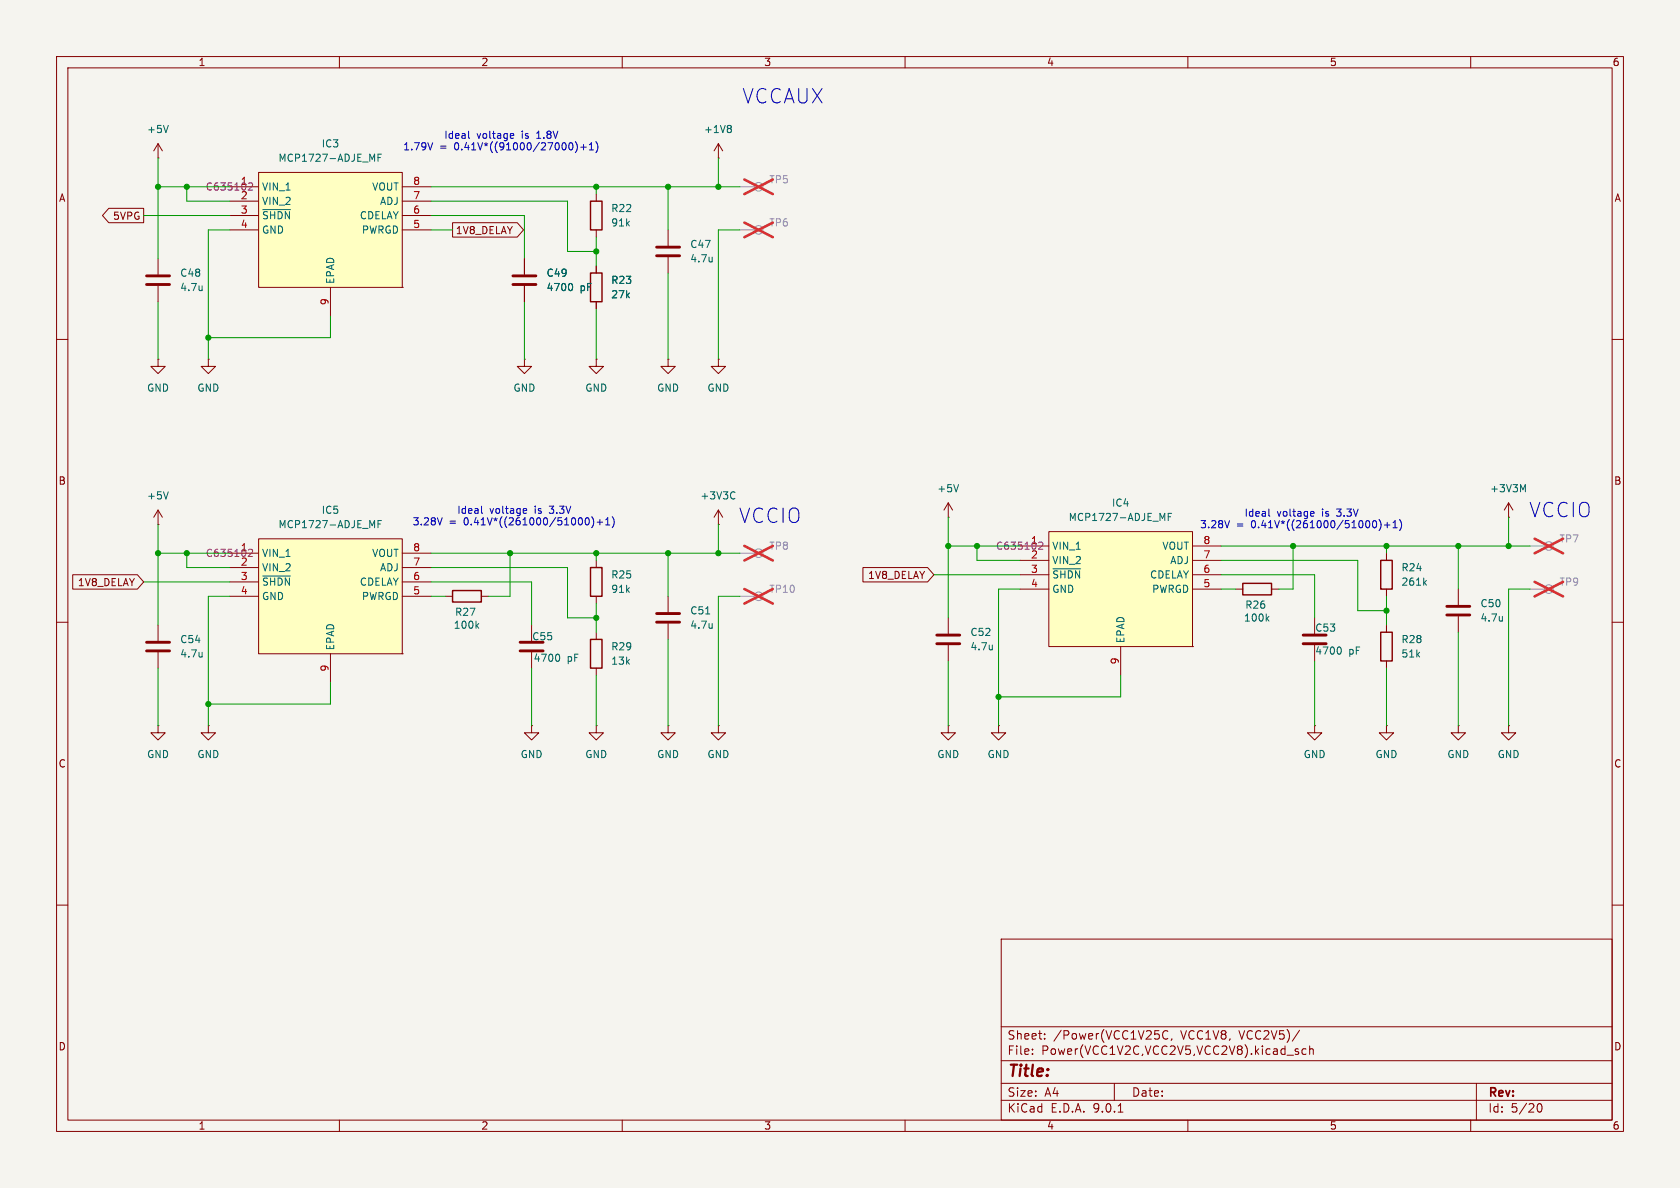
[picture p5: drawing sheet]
<svg xmlns="http://www.w3.org/2000/svg" width="297mm" height="210mm" viewBox="0 0 297 210" stroke-linecap="round" stroke-linejoin="round" font-family="sans-serif">
<path d="M0 0h297v210h-297z" fill="#f5f4ef" stroke="#f5f4ef" stroke-width=".18"/>
<g fill="none" stroke="#840000" stroke-width=".18">
<path d="M10 10h277v190h-277zM12 12h273v186h-273zM60 10v2M110 10v2M160 10v2M210 10v2M260 10v2M105.4 34.3v1.3M127 27.9h.1M127 25.4l-.8 1.3M127 25.4l.8 1.3M127 25.4v2.5"/>
<path d="M92.7 45.7v2.8M92.7 50.5v2.8M105.4 40.6v1.3M105.4 47v1.3M105.4 53.3v1.3M118.1 40.6v2.8M118.1 45.5v2.8M10 60h2M92.7 63.5v1.3h1.3l-1.3 1.2-1.3-1.2h1.3M92.7 63.5h.1M105.4 63.5v1.3h1.3l-1.3 1.2-1.3-1.2h1.3M105.4 63.5h.1"/>
<path d="M118.1 63.5v1.3h1.3l-1.3 1.2-1.3-1.2h1.3M118.1 63.5h.1M127 63.5v1.3h1.3l-1.3 1.2-1.3-1.2h1.3M127 63.5h.1M285 60h2M105.4 99.1v1.2M127 92.7h.1M127 90.2v2.5M127 90.2l-.8 1.2M127 90.2l.8 1.2M167.6 91.4h.1M167.6 88.9l-.7 1.3"/>
<path d="M167.6 88.9l.8 1.3M167.6 88.9v2.5M10 110h2M105.4 105.4v1.3M167.6 109.2v2.8M167.6 114v2.8M218.4 104.1h1.3M224.8 104.1h1.3M285 110h2M127 128.3v1.2h1.3l-1.3 1.3-1.3-1.3h1.3M127 128.3h.1M167.6 128.3v1.2h1.3l-1.3 1.3-1.2-1.3h1.2"/>
<path d="M167.6 128.3h.1M176.5 128.3v1.2h1.3l-1.3 1.3-1.2-1.3h1.2M176.5 128.3h.1M10 160h2M177 166h108v32h-108zM285 160h2M60 198v2M110 198v2M160 198v2M177 194.5h108M177 191.5h108M177 187.5h108"/>
<path d="M177 181.5h108M182.5 186.3v.1M182.5 185.5v.1M184.7 183.6v.1M184.7 182.8v.1M197 191.5v3M197.7 196.6h.8M206.5 182.3a.6 .6 0 0 0-.8 0 .6 .6 0 0 0-.2 .8 .56 .56 0 0 0 .3 .5 .56 .56 0 0 0 .7 0M207.2 183.6l-.2 .3M210 198v2M229.5 185.5l-.3-.1-.2 .2v.2l.5 .2v.3h-.5M229.7 182.1l-1.2 2"/>
<path d="M230.9 185.5l-.4-.1-.3 .3v.4l.1 .2h.6M231.5 185.5l.2-.1 .4 .1 .1 .9M231.5 184.9v1.5M260 198v2M261 191.5v6.5M271.7 195.7l.2-.5 .2-.1a.81 .81 0 0 1 .6 .6 .81 .81 0 0 1-.3 .8h-.4l-.3-.5"/>
</g>
<g fill="none" stroke="#9c9b98" stroke-width=".18">
<path d="M130.8 33h2.5M130.8 40.6h2.5M130.8 97.8h2.5M130.8 105.4h2.5"/>
<circle cx="134.1" cy="33" r=".76"/>
<circle cx="134.1" cy="40.6" r=".76"/>
<circle cx="134.1" cy="97.8" r=".76"/>
<circle cx="134.1" cy="105.4" r=".76"/>
</g>
<path d="M131.6 39.4l5 2.5M131.6 31.7l5 2.6M136.6 39.4l-5 2.5M136.6 31.7l-5 2.6M131.6 96.5l5 2.6M136.6 96.5l-5 2.6M131.6 104.1l5 2.6M136.6 104.1l-5 2.6" fill="none" stroke="#e12e31" stroke-width=".46"/>
<path d="M104.4 35.6h2v5h-2zM104.4 48.3h2v5h-2zM104.4 100.3h2v5.1h-2zM219.7 103.1h5.1v2.1h-5.1z" fill="none" stroke="#840000" stroke-width=".25"/>
<path d="M129.1 22.2l.2 .2-.2 .3 .2 .3v.2l-.2 .2M100.9 50.1a.79 .79 0 0 1 0 1.3M125.9 45.5v.8M125.9 46.2h-.1M129.7 86.9l.2 .2M129.9 88.1l-.2 .1M169.5 85.7l-.5 1.2M175.4 114v.9M175.4 114.8h.1M224 109.3l.3 .5M224.3 109l-.4 .4" fill="none" stroke="#006464" stroke-width=".18"/>
<path d="M90.7 48.8h4M90.7 50.3h4M116.1 43.7h4M116.1 45.2h4M165.6 112.3h4.1M165.6 113.8h4.1" fill="none" stroke="#840000" stroke-width=".51"/>
<path d="M185.4 94h25.4v20.3h-25.4z" fill="#ffffc2"/>
<path d="M180.3 96.5h5.1M180.3 99.1h5.1M185.4 94h25.4v20.3h-25.4zM210.8 96.5h5.1M210.8 99.1h5.1M180.3 101.6h5.1M180.3 104.1h5.1M198.1 114.3v5.1M210.8 114.3h.1M210.8 101.6h5.1M210.8 104.1h5.1" fill="none" stroke="#840000" stroke-width=".18"/>
<path d="M205.5 91.7l.4-1v1.3M206.5 91.4h.4M207.1 90.7h-.6v1.3M186.2 100.6h4.8" fill="none" stroke="#006464" stroke-width=".18"/>
<path d="M183.6 96l.5-.2 .3 .4-.8 .9h.8" fill="none" stroke="#840084" stroke-width=".18"/>
<path d="M45.7 95.3h25.4v20.3h-25.4z" fill="#ffffc2"/>
<path d="M40.6 97.8h5.1M45.7 95.3h25.4v20.3h-25.4zM71.1 97.8h5.1M40.6 100.3h5.1M40.6 102.9h5.1M40.6 105.4h5.1M58.4 115.6v5.1M71.1 115.6h.1M71.1 100.3h5.1M71.1 102.9h5.1M71.1 105.4h5.1" fill="none" stroke="#840000" stroke-width=".18"/>
<path d="M65.8 92.9l.4-.9v1.3M66.8 92.6h.4M67.4 92h-.6v1.3M46.5 101.8h4.8" fill="none" stroke="#006464" stroke-width=".18"/>
<path d="M43.9 97.2l.5-.1 .3 .4-.8 .9h.8" fill="none" stroke="#840084" stroke-width=".18"/>
<path d="M45.7 30.5h25.4v20.3h-25.4z" fill="#ffffc2"/>
<g fill="none" stroke="#840000" stroke-width=".18">
<path d="M19.2 36.8h6.2v2.6h-6.2l-1.1-1.3zM27.9 27.9h.1M27.9 25.4v2.5M27.9 25.4l-.7 1.3M27.9 25.4l.8 1.3M40.6 33h5.1M40.6 35.6h5.1M40.6 38.1h5.1M45.7 30.5h25.4v20.3h-25.4zM71.1 33h5.1M71.1 35.6h5.1M71.1 38.1h5.1"/>
<path d="M80 39.4h11.4l1.2 1.2-1.2 1.3h-11.4zM27.9 45.7v2.8M27.9 50.5v2.8M40.6 40.6h5.1M58.4 50.8v5.1M71.1 50.8h.1M71.1 40.6h5.1M92.7 45.7v2.8M92.7 50.5v2.8M105.4 47v1.3M105.4 53.3v1.3M27.9 63.5v1.3h1.3l-1.3 1.2-1.2-1.2h1.2"/>
<path d="M27.9 63.5h.1M36.8 63.5v1.3h1.3l-1.3 1.2-1.2-1.2h1.2M36.8 63.5h.1M27.9 92.7h.1M27.9 90.2v2.5M27.9 90.2l-.7 1.2M27.9 90.2l.8 1.2M245.1 97.8v1.3M266.7 91.4h.1M266.7 88.9l-.8 1.3M266.7 88.9l.8 1.3M266.7 88.9v2.5"/>
<path d="M12.9 101.6h11.4l1.1 1.3-1.1 1.2h-11.4zM27.9 110.5v2.8M27.9 115.3v2.8M78.7 105.4h1.3M85.1 105.4h1.3M94 110.5v2.8M94 115.3v2.8M105.4 111.8v1.2M105.4 118.1v1.3M118.1 105.4v2.8M118.1 110.2v2.8M152.6 100.3h11.4l1.1 1.3-1.1 1.3h-11.4z"/>
<path d="M232.4 109.2v2.8M232.4 114v2.8M245.1 104.1v1.3M245.1 110.5v1.3M245.1 116.8v1.3M257.8 104.1v2.8M257.8 109v2.8M27.9 128.3v1.2h1.3l-1.3 1.3-1.2-1.3h1.2M27.9 128.3h.1M36.8 128.3v1.2h1.3l-1.3 1.3-1.2-1.3h1.2M36.8 128.3h.1M94 128.3v1.2h1.2l-1.2 1.3-1.3-1.3h1.3"/>
<path d="M94 128.3h.1M105.4 128.3v1.2h1.3l-1.3 1.3-1.3-1.3h1.3M105.4 128.3h.1M118.1 128.3v1.2h1.3l-1.3 1.3-1.3-1.3h1.3M118.1 128.3h.1M232.4 128.3v1.2h1.3l-1.3 1.3-1.3-1.3h1.3M232.4 128.3h.1M245.1 128.3v1.2h1.3l-1.3 1.3-1.3-1.3h1.3M245.1 128.3h.1M257.8 128.3v1.2h1.3l-1.3 1.3-1.3-1.3h1.3M257.8 128.3h.1M266.7 128.3v1.2h1.3l-1.3 1.3-1.3-1.3h1.3"/>
<path d="M266.7 128.3h.1"/>
</g>
<g fill="none" stroke="#006464" stroke-width=".18">
<path d="M29.8 22.2l-.5 1.2M46.5 37.1h4.8M65.8 28.2l.4-1v1.3M66.8 27.9h.4M67.4 27.2h-.6v1.3M35.7 50.5v.9M35.7 51.3h.1M100.9 50.1a.79 .79 0 0 1 0 1.3M29.8 86.9l-.5 1.3M269.2 86.6l.5-.9v1.2M35.7 115.3v.8M35.7 116v.1"/>
<path d="M84.3 110.6l.3 .5M84.6 110.2l-.4 .5M98.6 115.6a.79 .79 0 0 1 0 1.3M124.8 108.5h.7M125.9 110.2v.9M125.9 110.9l-.1 .1M236.8 114.4a.79 .79 0 0 1 0 1.2M251.8 103l.4 .4M252.2 102.6l-.5 .5M265.6 109v.8M265.6 109.7h-.1"/>
</g>
<path d="M43.9 32.5l.5-.2 .3 .4-.8 .9h.8" fill="none" stroke="#840084" stroke-width=".18"/>
<path d="M25.9 48.8h4.1M25.9 50.3h4.1M25.9 113.5h4.1M25.9 115.1h4.1M91.9 113.5h4.1M91.9 115.1h4.1M116.1 108.5h4M116.1 110h4M230.4 112.3h4M230.4 113.8h4M255.8 107.2h4M255.8 108.7h4" fill="none" stroke="#840000" stroke-width=".51"/>
<path d="M244.1 99.1h2v5h-2zM80 104.4h5.1v2h-5.1zM104.4 113h2v5.1h-2zM244.1 111.8h2v5h-2z" fill="none" stroke="#840000" stroke-width=".25"/>
<g fill="none" stroke="#9c9b98" stroke-width=".18">
<path d="M270.5 96.5h2.5M270.5 104.1h2.5"/>
<circle cx="273.8" cy="96.5" r=".76"/>
<circle cx="273.8" cy="104.1" r=".76"/>
</g>
<path d="M271.3 95.2l5 2.6M276.3 95.2l-5 2.6M271.3 102.9l5 2.5M276.3 102.9l-5 2.5" fill="none" stroke="#e12e31" stroke-width=".46"/>
<g fill="none" stroke="#009600" stroke-width=".18">
<path d="M25.4 38.1h15.2M27.9 27.9v17.8M27.9 33h12.7M33 33v2.6h7.6M76.2 33h54.6M76.2 35.6h24.1v8.9h5.1M76.2 38.1h16.5v7.6M105.4 33v1.3M118.1 33v7.6M127 27.9v5.1M27.9 53.3v10.2M40.6 40.6h-3.8v22.9"/>
<path d="M58.4 55.9v3.8h-21.6M76.2 40.6h3.8M92.7 53.3v10.2M105.4 41.9v5.1M105.4 54.6v8.9M118.1 48.3v15.2M130.8 40.6h-3.8v22.9M27.9 97.8h12.7M27.9 92.7v17.8M33 97.8v2.5h7.6M76.2 97.8h54.6M90.2 97.8v7.6h-3.8"/>
<path d="M105.4 97.8v1.3M118.1 97.8v7.6M127 92.7v5.1M167.6 91.4v17.8M167.6 96.5h12.7M172.7 96.5v2.6h7.6M215.9 96.5h54.6M215.9 99.1h24.1v8.9h5.1M228.6 96.5v7.6h-2.5M245.1 96.5v1.3M257.8 96.5v7.6M266.7 91.4v5.1"/>
<path d="M25.4 102.9h15.2M27.9 118.1v10.2M40.6 105.4h-3.8v22.9M76.2 105.4h2.5M76.2 100.3h24.1v8.9h5.1M76.2 102.9h17.8v7.6M94 118.1v10.2M105.4 106.7v5.1M105.4 119.4v8.9M118.1 113v15.3M130.8 105.4h-3.8v22.9M165.1 101.6h15.2"/>
<path d="M167.6 116.8v11.5M180.3 104.1h-3.8v24.2M198.1 119.4v3.8h-21.6M215.9 104.1h2.5M215.9 101.6h16.5v7.6M232.4 116.8v11.5M245.1 105.4v5.1M245.1 118.1v10.2M257.8 111.8v16.5M270.5 104.1h-3.8v24.2M58.4 120.7v3.8h-21.6"/>
</g>
<g fill="none" stroke="#0000c2" stroke-width=".18">
<path d="M76.5 25.2l-.4 1.3M82.8 23.2v1.1l.2 .2M90.4 23.6l.4 .1v.2l-.6 .1M90.8 24.4l-.4 .1M100.9 25.2a.68 .68 0 0 1 .4 .7 .68 .68 0 0 1-.4 .6M101.7 25a1.46 1.46 0 0 1 0 2M102.7 26h.9M103.2 25.5v1M104.2 26.5h.7M104.2 25.6l.4-.4v1.3M105.3 25a1.46 1.46 0 0 1 0 2M78.2 91.5l-.5 1.3"/>
<path d="M85.1 89.5v1.1l.2 .1M92.7 89.9l.3 .1 .1 .2-.6 .1M93 90.7h-.3M103.6 91.6l.2-.1a.68 .68 0 0 1 .4 .7 .68 .68 0 0 1-.4 .6l-.2-.1M104.6 91.3a1.46 1.46 0 0 1 0 2M105.6 92.3h.9M106.1 91.8v1M107.1 92.8h.7M107.1 91.9l.3-.4v1.3M108.2 91.3a1.46 1.46 0 0 1 0 2M217.4 92l-.5 1.3M224.3 90v1.1l.2 .2"/>
<path d="M231.9 90.4l.3 .1 .1 .2-.6 .1M232.2 91.2l-.3 .1M242.8 92.2l.1-.2a.68 .68 0 0 1 .5 .7 .68 .68 0 0 1-.5 .6l-.1-.1M243.8 91.8a1.46 1.46 0 0 1 0 2M244.8 92.8h.9M245.2 92.3v1M246.3 93.3h.7M246.3 92.4l.3-.4v1.3M247.4 91.8a1.46 1.46 0 0 1 0 2"/>
</g>
<g fill="#009600" stroke="#009600" stroke-width=".18">
<circle cx="257.8" cy="96.5" r=".46"/>
<circle cx="266.7" cy="96.5" r=".46"/>
<circle cx="245.1" cy="108" r=".46"/>
<circle cx="245.1" cy="96.5" r=".46"/>
<circle cx="105.4" cy="33" r=".46"/>
<circle cx="105.4" cy="44.5" r=".46"/>
<circle cx="118.1" cy="33" r=".46"/>
<circle cx="127" cy="33" r=".46"/>
<circle cx="90.2" cy="97.8" r=".46"/>
<circle cx="33" cy="97.8" r=".46"/>
<circle cx="36.8" cy="59.7" r=".46"/>
<circle cx="33" cy="33" r=".46"/>
<circle cx="36.8" cy="124.5" r=".46"/>
<circle cx="27.9" cy="33" r=".46"/>
<circle cx="27.9" cy="97.8" r=".46"/>
<circle cx="172.7" cy="96.5" r=".46"/>
<circle cx="228.6" cy="96.5" r=".46"/>
<circle cx="176.5" cy="123.2" r=".46"/>
<circle cx="127" cy="97.8" r=".46"/>
<circle cx="167.6" cy="96.5" r=".46"/>
<circle cx="118.1" cy="97.8" r=".46"/>
<circle cx="105.4" cy="97.8" r=".46"/>
<circle cx="105.4" cy="109.2" r=".46"/>
</g>
<g font-size="3.5" fill="#0000c2">
<text x="131.2" y="18.5">VCCAUX</text>
<text x="130.6" y="92.7">VCCIO</text>
<text x="270.3" y="91.7">VCCIO</text>
</g>
<text font-size="2.8" fill="#840000" x="178" y="190.9">Title:</text>
<g font-size="2.1" fill="#840000">
<text x="178" y="184">Sheet:</text>
<text x="186.2" y="184">/Power(VCC1V25C,</text>
<text x="208.8" y="184">VCC1V8,</text>
<text x="219.3" y="184">VCC2V5)/</text>
<text x="178" y="186.7">File:</text>
<text x="184.1" y="186.7">Power(VCC1V2C,VCC2V5,VCC2V8).kicad_sch</text>
<text x="178" y="196.9">KiCad</text>
<text x="178" y="194.1">Size:</text>
<text x="184.7" y="194.1">A4</text>
<text x="185.7" y="196.9">E.D.A.</text>
<text x="193.3" y="196.9">9.0.1</text>
<text x="200" y="194.1">Date:</text>
<text x="263" y="194.3">Rev:</text>
<text x="263" y="196.9">Id:</text>
<text x="267.1" y="196.9">5/20</text>
</g>
<g font-size="1.8" fill="#840000">
<text x="35" y="11.9">1</text>
<text x="85" y="11.9">2</text>
<text x="135" y="11.9">3</text>
<text x="185" y="11.9">4</text>
<text x="235" y="11.9">5</text>
<text x="285" y="11.9">6</text>
<text x="10.3" y="35.9">A</text>
<text x="285.3" y="35.9">A</text>
<text x="19.9" y="39.1">5VPG</text>
<text x="80.5" y="41.6">1V8_DELAY</text>
<text x="10.3" y="85.9">B</text>
<text x="285.3" y="85.9">B</text>
<text x="13.7" y="103.8">1V8_DELAY</text>
<text x="153.4" y="102.6">1V8_DELAY</text>
<text x="10.3" y="135.9">C</text>
<text x="285.3" y="135.9">C</text>
<text x="10.3" y="185.9">D</text>
<text x="285.3" y="185.9">D</text>
<text x="35" y="199.9">1</text>
<text x="85" y="199.9">2</text>
<text x="135" y="199.9">3</text>
<text x="185" y="199.9">4</text>
<text x="235" y="199.9">5</text>
<text x="285" y="199.9">6</text>
</g>
<g font-size="1.8" fill="#006464">
<text x="25.9" y="23.7">+5V</text>
<text x="124.4" y="23.7">+1V8</text>
<text x="49.1" y="28.8">MCP1727-ADJE_MF</text>
<text x="56.8" y="26.3">IC3</text>
<text x="46.2" y="33.9">VIN_1</text>
<text x="65.7" y="33.9">VOUT</text>
<text x="46.2" y="36.4">VIN_2</text>
<text x="46.2" y="39">~{SHDN}</text>
<text x="46.2" y="41.5">GND</text>
<text x="63.5" y="39">CDELAY</text>
<text x="63.9" y="41.5">PWRGD</text>
<text x="67.1" y="36.4">ADJ</text>
<text x="108" y="40.2">91k</text>
<text x="108" y="37.7">R22</text>
<text x="121.9" y="44">C47</text>
<text x="121.9" y="46.6">4.7u</text>
<text x="31.8" y="49.1">C48</text>
<text x="31.8" y="51.7">4.7u</text>
<text x="59.3" y="50.3" transform="rotate(-90 59.3 50.3)">EPAD</text>
<text x="96.5" y="49.1">C49</text>
<text x="96.5" y="51.7">4700</text>
<text x="102.5" y="51.7">pF</text>
<text x="108" y="52.9">27k</text>
<text x="108" y="50.4">R23</text>
<text x="25.9" y="69.4">GND</text>
<text x="34.8" y="69.4">GND</text>
<text x="90.7" y="69.4">GND</text>
<text x="103.4" y="69.4">GND</text>
<text x="116.1" y="69.4">GND</text>
<text x="125" y="69.4">GND</text>
<text x="25.9" y="88.5">+5V</text>
<text x="123.7" y="88.5">+3V3C</text>
<text x="165.6" y="87.2">+5V</text>
<text x="196.5" y="89.8">IC4</text>
<text x="263.3" y="87.2">+3V3M</text>
<text x="49.1" y="93.6">MCP1727-ADJE_MF</text>
<text x="56.8" y="91">IC5</text>
<text x="188.8" y="92.3">MCP1727-ADJE_MF</text>
<text x="46.2" y="98.7">VIN_1</text>
<text x="46.2" y="101.2">VIN_2</text>
<text x="65.7" y="98.7">VOUT</text>
<text x="67.1" y="101.2">ADJ</text>
<text x="185.9" y="97.4">VIN_1</text>
<text x="185.9" y="99.9">VIN_2</text>
<text x="205.4" y="97.4">VOUT</text>
<text x="206.8" y="99.9">ADJ</text>
<text x="247.7" y="101.2">R24</text>
<text x="46.2" y="103.7">~{SHDN}</text>
<text x="46.2" y="106.3">GND</text>
<text x="63.5" y="103.7">CDELAY</text>
<text x="63.9" y="106.3">PWRGD</text>
<text x="108" y="105">91k</text>
<text x="108" y="102.5">R25</text>
<text x="185.9" y="102.5">~{SHDN}</text>
<text x="185.9" y="105">GND</text>
<text x="203.2" y="102.5">CDELAY</text>
<text x="203.6" y="105">PWRGD</text>
<text x="220" y="107.8">R26</text>
<text x="247.7" y="103.7">261k</text>
<text x="261.6" y="107.5">C50</text>
<text x="31.8" y="113.9">C54</text>
<text x="80.1" y="111.4">100k</text>
<text x="80.3" y="109.1">R27</text>
<text x="94" y="113.4">C55</text>
<text x="121.9" y="108.8">C51</text>
<text x="121.9" y="111.4">4.7u</text>
<text x="171.5" y="112.6">C52</text>
<text x="199" y="113.8" transform="rotate(-90 199 113.8)">EPAD</text>
<text x="219.8" y="110.1">100k</text>
<text x="232.4" y="111.9">C53</text>
<text x="247.7" y="113.9">R28</text>
<text x="261.6" y="110.1">4.7u</text>
<text x="31.8" y="116.4">4.7u</text>
<text x="59.3" y="115.1" transform="rotate(-90 59.3 115.1)">EPAD</text>
<text x="94.2" y="117.2">4700</text>
<text x="100.3" y="117.2">pF</text>
<text x="108" y="117.7">13k</text>
<text x="108" y="115.2">R29</text>
<text x="171.5" y="115.2">4.7u</text>
<text x="232.4" y="115.9">4700</text>
<text x="238.4" y="115.9">pF</text>
<text x="247.7" y="116.4">51k</text>
<text x="25.9" y="134.2">GND</text>
<text x="34.8" y="134.2">GND</text>
<text x="91.9" y="134.2">GND</text>
<text x="103.4" y="134.2">GND</text>
<text x="116.1" y="134.2">GND</text>
<text x="125" y="134.2">GND</text>
<text x="165.6" y="134.2">GND</text>
<text x="174.5" y="134.2">GND</text>
<text x="230.4" y="134.2">GND</text>
<text x="243.1" y="134.2">GND</text>
<text x="255.8" y="134.2">GND</text>
<text x="264.7" y="134.2">GND</text>
</g>
<g font-size="1.8" fill="#0000c2">
<text x="71.2" y="26.8">1.79V</text>
<text x="77.7" y="26.8">=</text>
<text x="78.4" y="24.7">Ideal</text>
<text x="80.4" y="26.8">0.41V*((91000/27000)+1)</text>
<text x="84.3" y="24.7">voltage</text>
<text x="92.3" y="24.7">is</text>
<text x="95.1" y="24.7">1.8V</text>
<text x="72.9" y="93.1">3.28V</text>
<text x="79.4" y="93.1">=</text>
<text x="80.7" y="91">Ideal</text>
<text x="82.1" y="93.1">0.41V*((261000/51000)+1)</text>
<text x="86.6" y="91">voltage</text>
<text x="94.6" y="91">is</text>
<text x="97.4" y="91">3.3V</text>
<text x="212.1" y="93.6">3.28V</text>
<text x="218.6" y="93.6">=</text>
<text x="219.9" y="91.5">Ideal</text>
<text x="221.3" y="93.6">0.41V*((261000/51000)+1)</text>
<text x="225.8" y="91.5">voltage</text>
<text x="233.8" y="91.5">is</text>
<text x="236.6" y="91.5">3.3V</text>
</g>
<g font-size="1.8" fill="#840084">
<text x="36.3" y="33.9">C635102</text>
<text x="42.5" y="32.8">1</text>
<text x="42.5" y="35.3">2</text>
<text x="36.3" y="98.7">C635102</text>
<text x="42.5" y="97.5">1</text>
<text x="42.5" y="100.1">2</text>
<text x="176" y="97.4">C635102</text>
<text x="182.2" y="96.3">1</text>
<text x="182.2" y="98.8">2</text>
</g>
<g font-size="1.8" fill="#a90000">
<text x="73" y="32.8">8</text>
<text x="73" y="35.3">7</text>
<text x="42.5" y="37.8">3</text>
<text x="42.5" y="40.4">4</text>
<text x="73" y="37.8">6</text>
<text x="73" y="40.4">5</text>
<text x="58.2" y="54" transform="rotate(-90 58.2 54)">9</text>
<text x="73" y="97.5">8</text>
<text x="73" y="100.1">7</text>
<text x="182.2" y="101.3">3</text>
<text x="212.7" y="96.3">8</text>
<text x="212.7" y="98.8">7</text>
<text x="212.7" y="101.3">6</text>
<text x="42.5" y="102.6">3</text>
<text x="42.5" y="105.2">4</text>
<text x="73" y="102.6">6</text>
<text x="73" y="105.2">5</text>
<text x="182.2" y="103.9">4</text>
<text x="212.7" y="103.9">5</text>
<text x="58.2" y="118.8" transform="rotate(-90 58.2 118.8)">9</text>
<text x="197.9" y="117.5" transform="rotate(-90 197.9 117.5)">9</text>
</g>
<g font-size="1.8" fill="#939391">
<text x="135.9" y="32.6">TP5</text>
<text x="135.9" y="40.2">TP6</text>
<text x="135.9" y="97.4">TP8</text>
<text x="275.6" y="96.1">TP7</text>
<text x="135.9" y="105">TP10</text>
<text x="275.6" y="103.7">TP9</text>
</g>
</svg>
